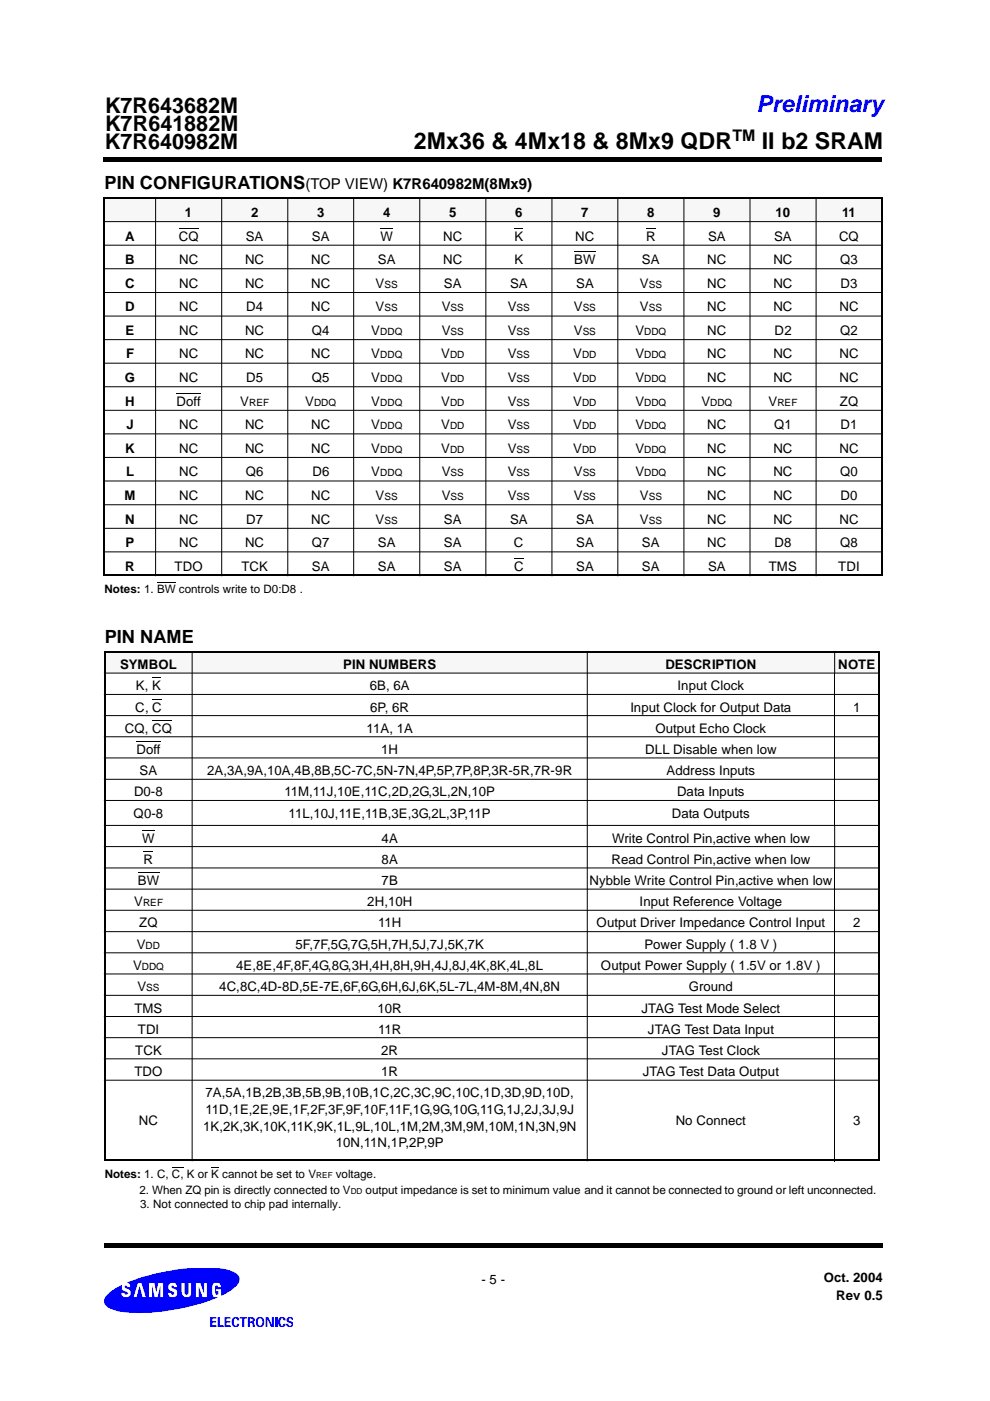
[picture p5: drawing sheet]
<svg xmlns="http://www.w3.org/2000/svg" width="210mm" height="297mm" viewBox="0 0 210 297" stroke-linecap="round" stroke-linejoin="round" font-family="sans-serif">
<g fill="none" stroke="#fff" stroke-width=".21">
<path d="M22 19.4v2.8M187 19.4v2.8M22 25.8v5.6M22.1 36.9h2.8M24.8 34.1h-2.8v229.4h2.8M26.9 36.8v2.8M28.4 34.1h5.6M28.4 36.9h5.6M37.1 36.8v2.8M37.5 34.1h5.7M37.6 36.9h5.6M46.7 34.1h5.6"/>
<path d="M46.8 36.9h5.5M55.9 34.1h5.6M55.9 36.9h5.6M65 34.1h5.7M65 36.9h5.6M74.2 34.1h5.6M74.2 36.9h5.6M83.4 34.1h5.6M83.4 36.9h5.6M92.5 34.1h5.6M92.5 36.9h5.6M101.1 34.4v2.8"/>
<path d="M101.7 36.9h5.5M101.7 34.1h5.6M104.5 34.4v2.8M107.8 34.4v2.8M110.8 36.9h5.6M110.8 34.1h5.7M120 36.9h5.6M120 34.1h5.7M129.1 36.9h5.6M129.2 34.1h5.6M138.3 36.9h5.6M138.4 34.1h5.6"/>
<path d="M147.4 36.9h5.6M147.5 34.1h5.6M156.6 36.9h5.6M156.7 34.1h5.6M165.7 36.9h5.6M165.8 34.1h5.7M174.9 36.9h5.6M175 34.1h5.7M184 36.9h2.9M184.2 34.1h2.8v94.6M187 25.8v5.7M26.9 43.3v5.6"/>
<path d="M26.9 52.6v5.7M37.1 43.3v5.6M37.1 52.6v5.7M101.1 40.7v5.6M101.1 49.9v5.6M101.1 59.1v5.5M104.5 40.7v5.6M104.5 49.9v5.6M104.5 59.1v5.5M107.8 40.7v5.6M107.8 49.9v5.6M107.8 59.1v5.5"/>
<path d="M26.9 61.9v5.7M26.9 71.2v5.7M37.1 61.9v5.7M37.1 71.2v5.7M101.1 68.2v5.6M101.1 77.4v5.6M104.5 68.2v5.6M104.5 77.4v5.6M107.8 68.2v5.6M107.8 77.4v5.6M26.9 80.5v5.7M26.9 89.8v5.7"/>
<path d="M26.9 99.1v5.7M37.1 80.5v5.7M37.1 89.8v5.7M37.1 99.1v5.7M101.1 86.5v5.7M101.1 95.7v5.6M104.5 86.5v5.7M104.5 95.7v5.6M107.8 86.5v5.7M107.8 95.7v5.6M26.9 108.4v5.7M26.9 117.7v5.7"/>
<path d="M37.1 108.4v5.7M37.1 117.7v5.7M101.1 104.9v5.6M101.1 114v5.6M104.5 104.9v5.6M104.5 114v5.6M107.8 104.9v5.6M107.8 114v5.6M26.9 127v5.7M26.9 136.4v5.6M37.1 127v5.7M37.1 136.4v5.6"/>
<path d="M101.1 123.2v5.6M101.1 132.4v5.6M104.5 123.2v5.6M104.5 132.4v5.6M107.8 123.2v5.6M107.8 132.4v5.6M187 128.9v9M187 138.3v8.7M26.9 145.6v5.7M26.9 154.9v5.8M37.1 145.6v5.7M37.1 154.9v5.8"/>
<path d="M101.1 141.5v5.6M101.1 150.7v5.6M101.1 159.9v5.5M104.5 141.5v5.6M104.5 150.7v5.6M104.5 159.9v5.5M107.8 141.5v5.6M107.8 150.7v5.6M107.8 159.9v5.5M187 147.7v8.5M187 157.1v8.3M26.9 164.3v5.7"/>
<path d="M26.9 173.6v5.7M37.1 164.3v5.7M37.1 173.6v5.7M101.1 169v5.6M101.1 178.2v5.6M104.5 169v5.6M104.5 178.2v5.6M107.8 169v5.6M107.8 178.2v5.6M187 166.5v8.1M187 175.8v7.9M26.9 182.9v5.7"/>
<path d="M26.9 192.2v5.7M37.1 182.9v5.7M37.1 192.2v5.7M101.1 187.3v5.7M101.1 196.5v5.6M104.5 187.3v5.7M104.5 196.5v5.6M107.8 187.3v5.7M107.8 196.5v5.6M187 185.2v7.7M187 194.6v7.5M26.9 201.5v5.7"/>
<path d="M26.9 210.8v5.7M37.1 201.5v5.7M37.1 210.8v5.7M101.1 205.7v5.6M101.1 214.8v5.6M104.5 205.7v5.6M104.5 214.8v5.6M107.8 205.7v5.6M107.8 214.8v5.6M187 204v7.3M187 213.3v7.1M26.9 220.1v5.7"/>
<path d="M26.9 229.4v5.7M26.9 238.7v5.7M37.1 220.1v5.7M37.1 229.4v5.7M37.1 238.7v5.7M101.1 224v5.6M101.1 233.2v5.6M104.5 224v5.6M104.5 233.2v5.6M107.8 224v5.6M107.8 233.2v5.6M187 222.7v6.9"/>
<path d="M187 232.1v6.7M26.9 248v5.7M26.9 257.3v2.8M37.1 248v5.7M37.1 257.3v2.8M101.1 242.3v5.6M101.1 251.5v5.6M104.5 242.3v5.6M104.5 251.5v5.6M107.8 242.3v5.6M107.8 251.5v5.6M187 241.4v6.6"/>
<path d="M187 250.8v6.3M22 265.8v5.6M22 275v5.7M22 260.5h2.8M28.4 263.5h5.6M28.4 260.5h5.6M37.5 263.5h5.7M37.6 260.5h5.6M46.7 263.5h5.6M46.7 260.5h5.6M55.9 263.5h5.6M55.9 260.5h5.6"/>
<path d="M65 263.5h5.7M65 260.5h5.6M74.2 263.5h5.6M74.2 260.5h5.6M83.4 263.5h5.6M83.4 260.5h5.6M92.5 263.5h5.6M92.6 260.5h5.5M101.1 260.6v2.8M101.7 263.5h5.6M101.7 260.5h5.6M104.5 260.6v2.8"/>
<path d="M107.8 260.6v2.8M110.8 263.5h5.7M110.9 260.5h5.6M120 263.5h5.7M120 260.5h5.6M129.2 263.5h5.6M129.2 260.5h5.6M138.4 263.5h5.6M138.4 260.5h5.5M147.5 263.5h5.6M147.5 260.5h5.6M156.7 263.5h5.6"/>
<path d="M156.7 260.5h5.6M165.8 263.5h5.7M165.8 260.5h5.7M175 263.5h5.7M175 260.5h5.6M184.2 263.5h2.8M184.2 260.5h2.8M187 260.2v5.7M187 269.6v5.7M187 278.9v2.9M22 284.2v2.9"/>
</g>
<path d="M22 33.3h.5v1.1h-.5zM22.5 33.3h164v1.1h-164zM186.5 33.3h.5v1.1h-.5zM22.1 263.4h.5v1.1h-.5zM22.6 263.4h164v1.1h-164zM186.6 263.4h.5v1.1h-.5z" fill="#000"/>
<path d="M22 268.9h40.1v12.4h-40.1z" fill="#fff"/>
<g fill="#00f">
<path d="M22.7 274.5a1.58 1.58 0 0 0 .2 2.7 16.1 16.1 0 0 0 8 1.1l4.1-.3a43.3 43.3 0 0 0 11.2-3h-.6a.74 .74 0 0 1-.6-.8v-1.3a.95 .95 0 0 1 .9-1 .95 .95 0 0 1 1 1h-.6a.34 .34 0 0 0-.3-.3 .34 .34 0 0 0-.4 .2l.1 1.6 .1 .1 .5-.1v-.7h-.5v-.4h1.1v1.4a7.4 7.4 0 0 0 3.8-3 1.76 1.76 0 0 0-1.7-2.2 10.4 10.4 0 0 0-4.6-.7 41.1 41.1 0 0 0-10 .9l-3.8 .9-3.8 1.4h.2a.71 .71 0 0 1 .6 .9h-.6l-.1-.3a.28 .28 0 0 0-.3 0 .28 .28 0 0 0-.1 .4l.2 .2a.97 .97 0 0 1 1 1 .97 .97 0 0 1-1 .9 .97 .97 0 0 1-.9-1h.6l.1 .3 .4 .1 .2-.1-.2-.5a1 1 0 0 1-1-.4 1 1 0 0 1 0-1.1l-2.1 1.2zM29.2 272h.8l.9 3h-.7l-.6-2.4-.6 2.4h-.7zM31.6 272h1.1l.4 2 .4-2h1.1v3h-.6v-2.5l-.6 2.5h-.6l-.6-2.5v2.5h-.6zM36 272.1a1.01 1.01 0 0 1 1.5 .8h-.6l-.2-.3a.26 .26 0 0 0-.3 0 .26 .26 0 0 0 0 .4l.2 .2a.98 .98 0 0 1 1 1.2 .98 .98 0 0 1-1.5 .6l-.3-.3-.2-.6h.6l.3 .4h.2l.2-.1v-.3l-.2-.2a1 1 0 0 1-1-.7 1 1 0 0 1 .3-1.1zM38.5 272h.6v2.2l.4 .3 .4-.2 .1-2.3h.6v1.9a1.04 1.04 0 0 1-1.1 1.2 1.04 1.04 0 0 1-1-1.2zM41.5 272h1l.8 2.3v-2.3h.6v3h-1l-.8-2.2v2.2h-.6zM44.5 279.3h1.4v.3h-.9v.5h.8v.3h-.8v.6h.9v.3h-1.4z" fill-rule="evenodd"/>
<path d="M46.2 279.3h.4v1.7h.8v.3h-1.2z" fill-rule="evenodd"/>
<path d="M47.6 279.3h1.3v.3h-.9v.5h.8v.3h-.8v.6h.9v.3h-1.3z" fill-rule="evenodd"/>
<path d="M49.3 279.5l.3-.2 .7-.1 .3 .3 .1 .5h-.4v-.3a.37 .37 0 0 0-.4-.1 .37 .37 0 0 0-.3 .4v.5a.38 .38 0 0 0 .3 .6 .38 .38 0 0 0 .4-.4h.4a.81 .81 0 0 1-.9 .7 .81 .81 0 0 1-.7-.9z" fill-rule="evenodd"/>
<path d="M50.8 279.3h1.5v.3h-.5v1.7h-.4v-1.7h-.6z" fill-rule="evenodd"/>
<path d="M52.6 279.3h1a.54 .54 0 0 1 .4 .5 .54 .54 0 0 1-.4 .5 .71 .71 0 0 1 .4 .9l.1 .1h-.5l-.1-.8h-.6v.8h-.3zM52.9 279.6v.6h.5l.2-.2-.2-.4z" fill-rule="evenodd"/>
<path d="M54.5 279.4a.96 .96 0 0 1 1.2 0 .96 .96 0 0 1 .3 1.1 .94 .94 0 0 1-1.2 .8 .94 .94 0 0 1-.5-1.4zM54.8 279.7a.93 .93 0 0 0 .3 1.4 .91 .91 0 0 0 .2-1.6z" fill-rule="evenodd"/>
<path d="M56.3 279.3h.6l.7 1.6v-1.6h.5v2h-.6l-.8-1.7v1.7h-.4z" fill-rule="evenodd"/>
<path d="M58.3 279.3h.5v2h-.5z" fill-rule="evenodd"/>
<path d="M59.2 279.4a.81 .81 0 0 1 1.4 .3v.3h-.4a.38 .38 0 0 0-.5-.4 .38 .38 0 0 0-.2 .5 .81 .81 0 0 0 .3 1l.4-.4h.4a.83 .83 0 0 1-1.1 .7 .83 .83 0 0 1-.6-1.1z" fill-rule="evenodd"/>
<path d="M60.8 279.6l.5-.4h.5l.2 .2 .1 .4h-.3l-.2-.3-.3 .1a.41 .41 0 0 0 0 .5 .41 .41 0 0 0 .5 .1h.1a.72 .72 0 0 1-.2 1.2 .72 .72 0 0 1-1-.7h.4v.2a.37 .37 0 0 0 .5 .2 .37 .37 0 0 0 .2-.4l-.4-.2a.65 .65 0 0 1-.6-.9z" fill-rule="evenodd"/>
</g>
<path d="M33.3 123.5h3.9" fill="none" stroke="#000" stroke-width=".21"/>
<g fill="#f7f7f7">
<path d="M22.2 42h10.8v5h-10.8z"/>
<path d="M33 42h14v5h-14z"/>
<path d="M47 42h14v5h-14z"/>
<path d="M61 42h14v5h-14z"/>
<path d="M75 42h14v5h-14z"/>
<path d="M89 42h14v5h-14z"/>
<path d="M103 42h14v5h-14z"/>
<path d="M117 42h14v5h-14z"/>
<path d="M131 42h14v5h-14z"/>
<path d="M145 42h14v5h-14z"/>
<path d="M159 42h14v5h-14z"/>
<path d="M173 42h14v5h-14z"/>
</g>
<g fill="none" stroke="#000" stroke-width=".21">
<path d="M22 47h165.2M22 52h165.2M22 57h165.2M33 41.8v80.4M37.9 48.4h4.2M47 41.8v80.4M61 41.8v80.4M75 41.8v80.4M80.7 48.4h2.6M89 41.8v80.4M103 41.8v80.4M117 41.8v80.4"/>
<path d="M121.7 53.4h4.6M131 41.8v80.4M137 48.4h2M145 41.8v80.4M159 41.8v80.4M173 41.8v80.4M22 62h165.2M22 67h165.2M22 72h165.2M22 77h165.2M22 82h165.2M22 87h165.2"/>
<path d="M22 92h165.2M22 97h165.2M37.4 83.3h5.2M22 102h165.2M22 107h165.2M22 112h165.2M22 117h165.2M109 118.3h2M36.5 247.5h2.4"/>
</g>
<path d="M109.1 48.3h1.9v.2h-1.9zM44.8 247.4h1.7v.2h-1.7z" fill="#000"/>
<path d="M22 42h165.2M22.2 42.2v79.6M187 42.2v79.6M22 122h165.2" fill="none" stroke="#000" stroke-width=".34"/>
<g fill="#f7f7f7">
<path d="M22.2 138.2h18.5v4.5h-18.5z"/>
<path d="M40.7 138.2h83.8v4.5h-83.8z"/>
<path d="M124.5 138.2h52.5v4.5h-52.5z"/>
<path d="M177 138.2h9.3v4.5h-9.3z"/>
</g>
<path d="M32.3 143.6h1.8v.2h-1.8z" fill="#000"/>
<g fill="none" stroke="#000" stroke-width=".21">
<path d="M40.7 138v108.2M124.5 138v108.2M177 138v108.2M22 142.7h164.5M22 147.2h164.5M22 151.7h164.5M22 156.2h164.5M28.9 157.2h5.2M32.3 148.2h2M32.3 152.7h4.2M22 160.7h164.5M22 165.2h164.5"/>
<path d="M22 169.7h164.5M22 175h164.5M22 179.5h164.5M30.2 176h2.6M22 184h164.5M22 188.5h164.5M22 193h164.5M22 197.5h164.5M29.2 185h4.6M30.5 180.5h2M22 202h164.5M22 206.5h164.5"/>
<path d="M22 211h164.5M22 215.5h164.5M22 220h164.5M22 224.5h164.5M22 229h164.5"/>
</g>
<path d="M22 138.2h164.5M22.2 138.4v107.4M186.3 138.4v107.4M22 246h164.5" fill="none" stroke="#000" stroke-width=".34"/>
<text font-size="4.9" fill="#00f" x="160.4" y="23.8">Preliminary</text>
<g font-size="4.9">
<text x="87.8" y="31.7">2Mx36 &amp; 4Mx18 &amp; 8Mx9 QDR</text>
<text x="161.5" y="31.7">II b2 SRAM</text>
</g>
<g font-size="4.6">
<text x="22.3" y="23.9">K7R643682M</text>
<text x="22.3" y="27.8">K7R641882M</text>
<text x="22.2" y="31.5">K7R640982M</text>
</g>
<g font-size="3.9">
<text x="22.2" y="40">PIN CONFIGURATIONS</text>
<text x="22.2" y="136.2">PIN NAME</text>
</g>
<text font-size="3.4" x="155.3" y="30">TM</text>
<text font-size="3.2" x="64.7" y="40">(TOP VIEW) K7R640982M(8Mx9)</text>
<g font-size="2.8">
<text x="39.2" y="46">1</text>
<text x="53.2" y="46">2</text>
<text x="67.2" y="46">3</text>
<text x="81.2" y="46">4</text>
<text x="95.2" y="46">5</text>
<text x="109.2" y="46">6</text>
<text x="123.2" y="46">7</text>
<text x="137.2" y="46">8</text>
<text x="151.2" y="46">9</text>
<text x="164.4" y="46">10</text>
<text x="178.5" y="46">11</text>
<text x="26.6" y="51">A</text>
<text x="37.9" y="51">CQ</text>
<text x="52.1" y="51">SA</text>
<text x="66.1" y="51">SA</text>
<text x="80.7" y="51">W</text>
<text x="94" y="51">NC</text>
<text x="109.1" y="51">K</text>
<text x="122" y="51">NC</text>
<text x="137" y="51">R</text>
<text x="150.1" y="51">SA</text>
<text x="164.1" y="51">SA</text>
<text x="177.9" y="51">CQ</text>
<text x="26.6" y="56">B</text>
<text x="38" y="56">NC</text>
<text x="52" y="56">NC</text>
<text x="66" y="56">NC</text>
<text x="80.1" y="56">SA</text>
<text x="93.9" y="56">NC</text>
<text x="109.1" y="56">K</text>
<text x="121.7" y="56">BW</text>
<text x="136.1" y="56">SA</text>
<text x="150" y="56">NC</text>
<text x="164" y="56">NC</text>
<text x="178.1" y="56">Q3</text>
<text x="26.6" y="66">D</text>
<text x="26.6" y="61">C</text>
<text x="38" y="66">NC</text>
<text x="38" y="61">NC</text>
<text x="52" y="61">NC</text>
<text x="52.2" y="66">D4</text>
<text x="66" y="66">NC</text>
<text x="66" y="61">NC</text>
<text x="79.6" y="66">V</text>
<text x="79.6" y="61">V</text>
<text x="93.7" y="66">V</text>
<text x="94.1" y="61">SA</text>
<text x="107.7" y="66">V</text>
<text x="108.1" y="61">SA</text>
<text x="121.6" y="66">V</text>
<text x="122.1" y="61">SA</text>
<text x="135.7" y="66">V</text>
<text x="135.7" y="61">V</text>
<text x="150" y="61">NC</text>
<text x="150" y="66">NC</text>
<text x="164" y="61">NC</text>
<text x="164" y="66">NC</text>
<text x="178" y="66">NC</text>
<text x="178.2" y="61">D3</text>
<text x="26.6" y="71">E</text>
<text x="38" y="71">NC</text>
<text x="52" y="71">NC</text>
<text x="66.1" y="71">Q4</text>
<text x="78.7" y="71">V</text>
<text x="93.7" y="71">V</text>
<text x="107.7" y="71">V</text>
<text x="121.6" y="71">V</text>
<text x="134.7" y="71">V</text>
<text x="150" y="71">NC</text>
<text x="164.2" y="71">D2</text>
<text x="178.1" y="71">Q2</text>
<text x="26.7" y="76">F</text>
<text x="38" y="76">NC</text>
<text x="52" y="76">NC</text>
<text x="66" y="76">NC</text>
<text x="78.7" y="76">V</text>
<text x="93.5" y="76">V</text>
<text x="107.7" y="76">V</text>
<text x="121.6" y="76">V</text>
<text x="134.7" y="76">V</text>
<text x="150" y="76">NC</text>
<text x="164" y="76">NC</text>
<text x="178" y="76">NC</text>
<text x="26.5" y="81">G</text>
<text x="38" y="81">NC</text>
<text x="52.2" y="81">D5</text>
<text x="66.1" y="81">Q5</text>
<text x="78.7" y="81">V</text>
<text x="93.5" y="81">V</text>
<text x="107.7" y="81">V</text>
<text x="121.6" y="81">V</text>
<text x="134.7" y="81">V</text>
<text x="150" y="81">NC</text>
<text x="164" y="81">NC</text>
<text x="178" y="81">NC</text>
<text x="26.6" y="86">H</text>
<text x="37.4" y="86">Doff</text>
<text x="50.9" y="86">V</text>
<text x="64.7" y="86">V</text>
<text x="78.7" y="86">V</text>
<text x="93.5" y="86">V</text>
<text x="107.7" y="86">V</text>
<text x="121.6" y="86">V</text>
<text x="134.7" y="86">V</text>
<text x="148.7" y="86">V</text>
<text x="163" y="86">V</text>
<text x="178.1" y="86">ZQ</text>
<text x="26.8" y="91">J</text>
<text x="38" y="91">NC</text>
<text x="52" y="91">NC</text>
<text x="66" y="91">NC</text>
<text x="78.7" y="91">V</text>
<text x="93.5" y="91">V</text>
<text x="107.7" y="91">V</text>
<text x="121.6" y="91">V</text>
<text x="134.7" y="91">V</text>
<text x="150" y="91">NC</text>
<text x="164.1" y="91">Q1</text>
<text x="178.2" y="91">D1</text>
<text x="26.6" y="96">K</text>
<text x="26.7" y="101">L</text>
<text x="38" y="96">NC</text>
<text x="38" y="101">NC</text>
<text x="52" y="96">NC</text>
<text x="52.1" y="101">Q6</text>
<text x="66" y="96">NC</text>
<text x="66.2" y="101">D6</text>
<text x="78.7" y="96">V</text>
<text x="78.7" y="101">V</text>
<text x="93.5" y="96">V</text>
<text x="93.7" y="101">V</text>
<text x="107.7" y="96">V</text>
<text x="107.7" y="101">V</text>
<text x="121.6" y="96">V</text>
<text x="121.6" y="101">V</text>
<text x="134.7" y="96">V</text>
<text x="134.7" y="101">V</text>
<text x="150" y="96">NC</text>
<text x="150" y="101">NC</text>
<text x="164" y="96">NC</text>
<text x="164" y="101">NC</text>
<text x="178" y="96">NC</text>
<text x="178.1" y="101">Q0</text>
<text x="26.4" y="106">M</text>
<text x="38" y="106">NC</text>
<text x="52" y="106">NC</text>
<text x="66" y="106">NC</text>
<text x="79.6" y="106">V</text>
<text x="93.7" y="106">V</text>
<text x="107.7" y="106">V</text>
<text x="121.6" y="106">V</text>
<text x="135.7" y="106">V</text>
<text x="150" y="106">NC</text>
<text x="164" y="106">NC</text>
<text x="178.2" y="106">D0</text>
<text x="26.6" y="111">N</text>
<text x="38" y="111">NC</text>
<text x="52.2" y="111">D7</text>
<text x="66" y="111">NC</text>
<text x="79.6" y="111">V</text>
<text x="94.1" y="111">SA</text>
<text x="108.1" y="111">SA</text>
<text x="122.1" y="111">SA</text>
<text x="135.7" y="111">V</text>
<text x="150" y="111">NC</text>
<text x="164" y="111">NC</text>
<text x="178" y="111">NC</text>
<text x="26.6" y="116">P</text>
<text x="38" y="116">NC</text>
<text x="52" y="116">NC</text>
<text x="66.1" y="116">Q7</text>
<text x="80.1" y="116">SA</text>
<text x="94.1" y="116">SA</text>
<text x="109" y="116">C</text>
<text x="122.1" y="116">SA</text>
<text x="136.1" y="116">SA</text>
<text x="150" y="116">NC</text>
<text x="164.2" y="116">D8</text>
<text x="178.1" y="116">Q8</text>
<text x="26.6" y="121">R</text>
<text x="37" y="121">TDO</text>
<text x="51.2" y="121">TCK</text>
<text x="66.1" y="121">SA</text>
<text x="80.1" y="121">SA</text>
<text x="94.1" y="121">SA</text>
<text x="109" y="121">C</text>
<text x="122.1" y="121">SA</text>
<text x="136.1" y="121">SA</text>
<text x="150.1" y="121">SA</text>
<text x="163" y="121">TMS</text>
<text x="177.7" y="121">TDI</text>
<text x="25.5" y="141.9">SYMBOL</text>
<text x="72.7" y="141.9">PIN NUMBERS</text>
<text x="141.1" y="141.9">DESCRIPTION</text>
<text x="177.7" y="141.9">NOTE</text>
<text x="28.8" y="146.3">K, K</text>
<text x="78.4" y="146.3">6B, 6A</text>
<text x="143.6" y="146.3">Input Clock</text>
<text x="26.5" y="155.4">CQ, CQ</text>
<text x="28.7" y="150.9">C, C</text>
<text x="77.7" y="155.4">11A, 1A</text>
<text x="78.5" y="150.9">6P, 6R</text>
<text x="133.7" y="150.9">Input Clock for Output Data</text>
<text x="139" y="155.4">Output Echo Clock</text>
<text x="180.9" y="150.9">1</text>
<text x="28.9" y="159.9">Doff</text>
<text x="80.8" y="159.9">1H</text>
<text x="136.8" y="159.9">DLL Disable when low</text>
<text x="29.6" y="164.4">SA</text>
<text x="43.9" y="164.4">2A,3A,9A,10A,4B,8B,5C-7C,5N-7N,4P,5P,7P,8P,3R-5R,7R-9R</text>
<text x="141.3" y="164.4">Address Inputs</text>
<text x="28.3" y="173.4">Q0-8</text>
<text x="28.4" y="168.9">D0-8</text>
<text x="60.3" y="168.9">11M,11J,10E,11C,2D,2G,3L,2N,10P</text>
<text x="61.2" y="173.4">11L,10J,11E,11B,3E,3G,2L,3P,11P</text>
<text x="142.5" y="173.4">Data Outputs</text>
<text x="143.6" y="168.9">Data Inputs</text>
<text x="30.2" y="178.6">W</text>
<text x="80.9" y="178.6">4A</text>
<text x="129.8" y="178.6">Write Control Pin,active when low</text>
<text x="30.5" y="183.2">R</text>
<text x="80.9" y="183.2">8A</text>
<text x="129.6" y="183.2">Read Control Pin,active when low</text>
<text x="29.2" y="187.7">BW</text>
<text x="80.9" y="187.7">7B</text>
<text x="125" y="187.7">Nybble Write Control Pin,active when low</text>
<text x="28.4" y="192.2">V</text>
<text x="29.5" y="196.6">ZQ</text>
<text x="77.9" y="192.2">2H,10H</text>
<text x="80.2" y="196.6">11H</text>
<text x="126.5" y="196.6">Output Driver Impedance Control Input</text>
<text x="135.6" y="192.2">Input Reference Voltage</text>
<text x="180.9" y="196.6">2</text>
<text x="29" y="201.2">V</text>
<text x="62.6" y="201.2">5F,7F,5G,7G,5H,7H,5J,7J,5K,7K</text>
<text x="136.6" y="201.2">Power Supply ( 1.8 V )</text>
<text x="28.2" y="205.7">V</text>
<text x="50.1" y="205.7">4E,8E,4F,8F,4G,8G,3H,4H,8H,9H,4J,8J,4K,8K,4L,8L</text>
<text x="127.4" y="205.7">Output Power Supply ( 1.5V or 1.8V )</text>
<text x="28.5" y="214.7">TMS</text>
<text x="29.1" y="210.1">V</text>
<text x="46.5" y="210.1">4C,8C,4D-8D,5E-7E,6F,6G,6H,6J,6K,5L-7L,4M-8M,4N,8N</text>
<text x="80" y="214.7">10R</text>
<text x="136" y="214.7">JTAG Test Mode Select</text>
<text x="146" y="210.1">Ground</text>
<text x="29.2" y="219.2">TDI</text>
<text x="80.2" y="219.2">11R</text>
<text x="137.4" y="219.2">JTAG Test Data Input</text>
<text x="28.7" y="223.6">TCK</text>
<text x="80.8" y="223.6">2R</text>
<text x="140.3" y="223.6">JTAG Test Clock</text>
<text x="28.5" y="228.2">TDO</text>
<text x="43.6" y="232.7">7A,5A,1B,2B,3B,5B,9B,10B,1C,2C,3C,9C,10C,1D,3D,9D,10D,</text>
<text x="80.8" y="228.2">1R</text>
<text x="136.3" y="228.2">JTAG Test Data Output</text>
<text x="29.4" y="238.5">NC</text>
<text x="43.1" y="239.7">1K,2K,3K,10K,11K,9K,1L,9L,10L,1M,2M,3M,9M,10M,1N,3N,9N</text>
<text x="43.6" y="236.2">11D,1E,2E,9E,1F,2F,3F,9F,10F,11F,1G,9G,10G,11G,1J,2J,3J,9J</text>
<text x="143.3" y="238.5">No Connect</text>
<text x="180.9" y="238.5">3</text>
<text x="71.2" y="243.2">10N,11N,1P,2P,9P</text>
<text x="102.1" y="272.2">- 5 -</text>
<text x="174.6" y="271.8">Oct. 2004</text>
<text x="177.3" y="275.7">Rev 0.5</text>
</g>
<g font-size="2.5">
<text x="22.2" y="125.8">Notes: 1. BW controls write to D0:D8 .</text>
<text x="22.2" y="249.8">Notes: 1. C, C, K or K cannot be set to V</text>
<text x="71.2" y="249.8">voltage.</text>
<text x="29.6" y="253.1">2. When ZQ pin is directly connected to V</text>
<text x="29.7" y="256.1">3. Not connected to chip pad internally.</text>
<text x="77.5" y="253.1">output impedance is set to minimum value and it cannot be connected to ground or left unconnected.</text>
</g>
<g font-size="2.1">
<text x="81.5" y="61">SS</text>
<text x="81.5" y="66">SS</text>
<text x="95.5" y="66">SS</text>
<text x="109.5" y="66">SS</text>
<text x="123.5" y="66">SS</text>
<text x="137.6" y="61">SS</text>
<text x="137.6" y="66">SS</text>
<text x="80.6" y="71">DDQ</text>
<text x="95.5" y="71">SS</text>
<text x="109.5" y="71">SS</text>
<text x="123.5" y="71">SS</text>
<text x="136.6" y="71">DDQ</text>
<text x="80.6" y="76">DDQ</text>
<text x="95.4" y="76">DD</text>
<text x="109.5" y="76">SS</text>
<text x="123.4" y="76">DD</text>
<text x="136.6" y="76">DDQ</text>
<text x="80.6" y="81">DDQ</text>
<text x="95.4" y="81">DD</text>
<text x="109.5" y="81">SS</text>
<text x="123.4" y="81">DD</text>
<text x="136.6" y="81">DDQ</text>
<text x="52.8" y="86">REF</text>
<text x="66.6" y="86">DDQ</text>
<text x="80.6" y="86">DDQ</text>
<text x="95.4" y="86">DD</text>
<text x="109.5" y="86">SS</text>
<text x="123.4" y="86">DD</text>
<text x="136.6" y="86">DDQ</text>
<text x="150.6" y="86">DDQ</text>
<text x="164.8" y="86">REF</text>
<text x="80.6" y="91">DDQ</text>
<text x="95.4" y="91">DD</text>
<text x="109.5" y="91">SS</text>
<text x="123.4" y="91">DD</text>
<text x="136.6" y="91">DDQ</text>
<text x="80.6" y="96">DDQ</text>
<text x="80.6" y="101">DDQ</text>
<text x="95.4" y="96">DD</text>
<text x="95.5" y="101">SS</text>
<text x="109.5" y="96">SS</text>
<text x="109.5" y="101">SS</text>
<text x="123.4" y="96">DD</text>
<text x="123.5" y="101">SS</text>
<text x="136.6" y="96">DDQ</text>
<text x="136.6" y="101">DDQ</text>
<text x="81.5" y="106">SS</text>
<text x="95.5" y="106">SS</text>
<text x="109.5" y="106">SS</text>
<text x="123.5" y="106">SS</text>
<text x="137.6" y="106">SS</text>
<text x="81.5" y="111">SS</text>
<text x="137.6" y="111">SS</text>
<text x="30.3" y="192.2">REF</text>
<text x="30.9" y="201.2">DD</text>
<text x="30.1" y="205.7">DDQ</text>
<text x="31" y="210.1">SS</text>
</g>
<g font-size="1.7">
<text x="67" y="249.8">REF</text>
<text x="74.4" y="253.1">DD</text>
</g>
</svg>
